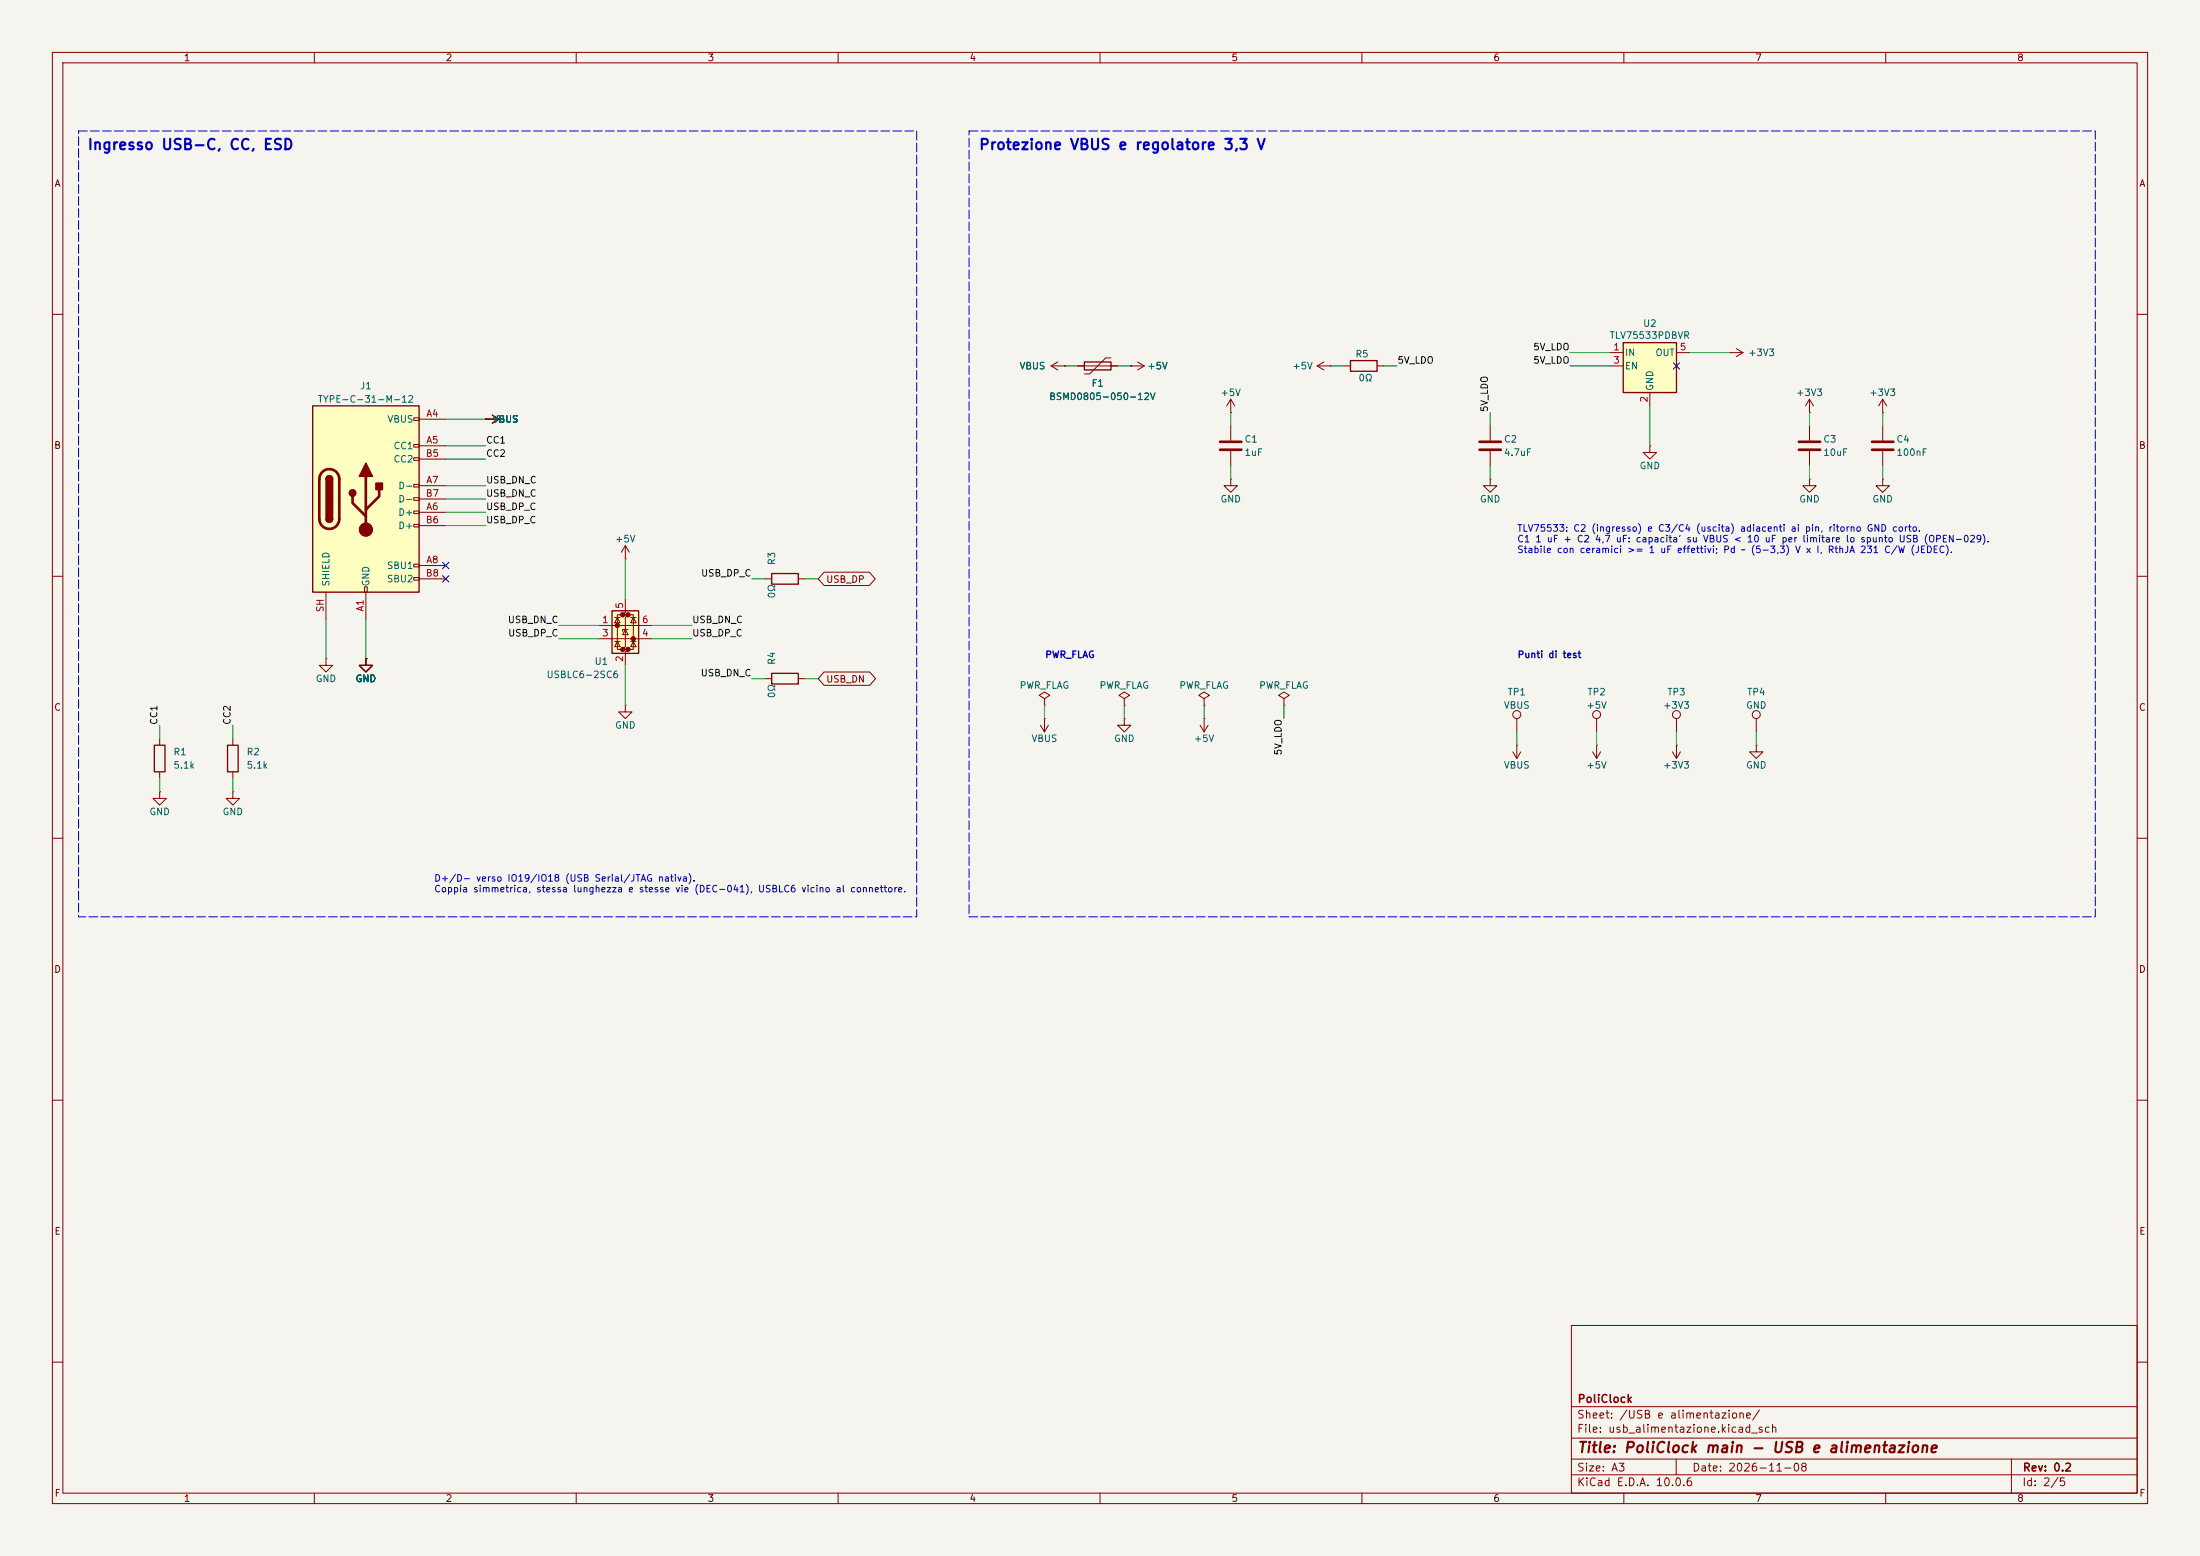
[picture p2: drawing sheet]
<svg xmlns="http://www.w3.org/2000/svg" width="420mm" height="297mm" viewBox="0 0 420 297" stroke-linecap="round" stroke-linejoin="round" font-family="sans-serif">
<path d="M0 0h420v297h-420z" fill="#f5f4ef" stroke="#f5f4ef" stroke-width=".19"/>
<g fill="none" stroke="#840000" stroke-width=".19">
<path d="M10 10h400v277h-400zM12 12h396v273h-396zM60 10v2M110 10v2M160 10v2M210 10v2M260 10v2M310 10v2M360 10v2M10 60h2M94 79.2l1.2 .8M200.7 69.9l1.2 .7"/>
<path d="M200.7 69.9h2.5M201.9 69.1l-1.2 .8M203.2 69.9h.1M408 60h2M92.7 80h.1M92.7 80h2.5M95.2 80l-1.2 .8M10 110h2M408 110h2M10 160h2M408 160h2M10 210h2"/>
<path d="M408 210h2M300 253h108v32h-108zM10 260h2M300 278.5h108M300 274.5h108M300 268.5h108M320 278.5v3M384 278.5v6.5M408 260h2M60 285v2M110 285v2M160 285v2"/>
<path d="M210 285v2M260 285v2M300 281.5h108M310 285v2M360 285v2"/>
</g>
<path d="M116.8 116.6h5.1v8.1h-5.1z" fill="#ffffc2"/>
<g fill="#840000" stroke="#840000" stroke-width=".51">
<circle cx="117.9" cy="119.4" r=".25"/>
<circle cx="118.9" cy="117.3" r=".25"/>
<circle cx="118.9" cy="124" r=".25"/>
<circle cx="119.9" cy="117.3" r=".25"/>
<circle cx="119.9" cy="124" r=".25"/>
<circle cx="120.9" cy="121.9" r=".25"/>
</g>
<g fill="none" stroke="#840000" stroke-width=".19">
<path d="M251.5 69.9l1.2 .7M251.5 69.9h2.5M252.7 69.1l-1.2 .8M254 69.9h.1M256.5 69.9h1.3M262.9 69.9h1.3M284.5 91.4v1.3h1.2l-1.2 1.3-1.3-1.3h1.3M284.5 91.4h.1M315 85.1v1.3h1.2l-1.2 1.2-1.3-1.2h1.3M315 85.1h.1M114.3 119.4h10.2M117.3 117.9h1.1"/>
<path d="M117.9 117.9l.5 1h-1.1zM118.9 117.3h-1v6.7h1M119.4 114.3v2.5l-.5 .5h1l-.5 .6v5.5l-.5 .6h1l-.5 .5v2.5M119.9 117.3h1v6.7h-1M120.4 117.9h1M120.9 117.9l.5 1h-1zM69.8 125.7v1.3h1.3l-1.3 1.3-1.2-1.3h1.2M69.8 125.7h.1M114.3 121.9h10.2M117.3 122.4h1.1M117.9 122.4l.5 1h-1.1zM119.4 120.1l.5 1.1h-1z"/>
<path d="M119.4 134.6v1.3h1.2l-1.2 1.3-1.3-1.3h1.3M119.4 134.6h.1M119.9 120.1h-1v.4M120.4 122.4h1M120.9 122.4l.5 1h-1zM146 129.5h1.3M152.4 129.5h1.3M214.6 137.2v1.2h1.3l-1.3 1.3-1.2-1.3h1.2M214.6 137.2h.1M245.1 133.4l1-.7-1-.6-1 .6 1 .7v1.2M245.1 134.6h.1M289.6 137.2v2.5"/>
<path d="M304.8 137.2v2.5M30.5 141v1.2M30.5 147.3v1.3"/>
<circle cx="289.6" cy="136.4" r=".76"/>
<circle cx="304.8" cy="136.4" r=".76"/>
</g>
<path d="M257.8 68.8h5.1v2.1h-5.1zM116.8 116.6h5.1v8.1h-5.1zM147.3 128.5h5.1v2.1h-5.1zM29.5 142.2h2v5.1h-2z" fill="none" stroke="#840000" stroke-width=".25"/>
<path d="M309.9 65.4h10.1v9.5h-10.1z" fill="#ffffc2"/>
<path d="M207 69.1h5.1v1.5h-5.1zM309.9 65.4h10.1v9.5h-10.1z" fill="none" stroke="#840000" stroke-width=".25"/>
<g fill="none" stroke="#840000" stroke-width=".19">
<path d="M205.7 69.9h7.7M212.1 68.3h-1l-3.1 3.1h-1M307.3 67.3h2.6M307.3 69.9h2.6M315 74.9v2.6M320 67.3h2.6M69.8 125.7v1.3h1.3l-1.3 1.3-1.2-1.3h1.2M69.8 125.7h.1M229.9 133.4l1-.7-1-.6-1 .6 1 .7v1.2M229.9 134.6h.1M320 137.2v2.5"/>
<circle cx="320" cy="136.4" r=".76"/>
</g>
<path d="M59.7 77.5h20.3v35.5h-20.3z" fill="#ffffc2"/>
<g fill="none" stroke="#840000" stroke-width=".19">
<path d="M79 79.8h1v.5h-1zM94 79.2l1.2 .8M203.2 69.9h.1M205.7 69.9h1.3M212.1 69.9h1.3M215.9 69.9h.1M215.9 69.9h2.5M217.2 69.1l1.2 .8M218.4 69.9l-1.2 .7M234.9 78.7h.1M234.9 76.2l-.7 1.3M234.9 76.2l.8 1.3"/>
<path d="M234.9 76.2v2.5M330.2 67.3h.1M330.2 67.3h2.5M331.5 66.5l1.2 .8M332.7 67.3l-1.2 .8M345.4 78.7h.1M345.4 76.2l-.7 1.3M345.4 76.2l.8 1.3M345.4 76.2v2.5M359.4 78.7h.1M359.4 76.2v2.5M359.4 76.2l-.8 1.3"/>
<path d="M359.4 76.2l.8 1.3M79 84.8h1v.5h-1zM79 87.4h1v.5h-1zM79 92.5h1v.5h-1zM79 95h1v.5h-1zM79 97.5h1v.5h-1zM80 80h5.1M80 85.1h5.1M80 97.8h5.1M80 92.7h5.1M80 87.6h5.1M80 95.3h5.1"/>
<path d="M92.7 80h.1M92.7 80h2.5M95.2 80l-1.2 .8M234.9 91.4v1.3h1.3l-1.3 1.3-1.2-1.3h1.2M234.9 91.4h.1M234.9 81.3v2.8M234.9 86.1v2.8M284.5 81.3v2.8M284.5 86.1v2.8M345.4 91.4v1.3h1.3l-1.3 1.3-1.2-1.3h1.2M345.4 91.4h.1M345.4 81.3v2.8"/>
<path d="M345.4 86.1v2.8M359.4 91.4v1.3h1.3l-1.3 1.3-1.3-1.3h1.3M359.4 91.4h.1M359.4 81.3v2.8M359.4 86.1v2.8M62.2 113v5.1M69.6 112h.5v1h-.5zM69.8 113v5.1M79 100.1h1v.5h-1zM79 107.7h1v.5h-1zM79 110.2h1v.5h-1zM80 108h5.1"/>
<path d="M80 100.3h5.1M80 110.5h5.1M119.4 106.7h.1M119.4 104.1l-.8 1.3M119.4 104.1l.7 1.3M119.4 104.1v2.6M146 110.5h1.3M152.4 110.5h1.3M157.3 109.2h8.7l1.1 1.3-1.1 1.3h-8.7l-1.1-1.3zM62.2 125.7v1.3h1.3l-1.3 1.3-1.2-1.3h1.2M62.2 125.7h.1M69.8 125.7v1.3h1.3l-1.3 1.3-1.2-1.3h1.2"/>
<path d="M69.8 125.7h.1M157.3 128.3h8.7l1.1 1.2-1.1 1.3h-8.7l-1.1-1.3zM198.6 138.4l.8 1.3M199.4 133.4l1-.7-1-.6-1 .6 1 .7v1.2M199.4 134.6h.1M199.4 137.2h.1M199.4 137.2v2.5M200.2 138.4l-.8 1.3M214.6 133.4l1-.7-1-.6-1 .6 1 .7v1.2M214.6 134.6h.1M229.1 138.4l.8 1.3M229.9 137.2h.1"/>
<path d="M229.9 137.2v2.5M230.6 138.4l-.7 1.3M335.3 137.2v2.5M30.5 151.1v1.3h1.2l-1.2 1.3-1.3-1.3h1.3M30.5 151.1h.1M44.4 151.1v1.3h1.3l-1.3 1.3-1.2-1.3h1.2M44.4 151.1h.1M44.4 141v1.2M44.4 147.3v1.3M288.8 143.5l.8 1.3M289.6 142.2h.1M289.6 142.2v2.6"/>
<path d="M290.3 143.5l-.7 1.3M304 143.5l.8 1.3M304.8 142.2h.1M304.8 142.2v2.6M305.6 143.5l-.8 1.3M319.3 143.5l.7 1.3M320 142.2h.1M320 142.2v2.6M320.8 143.5l-.8 1.3M335.3 142.2v1.3h1.2l-1.2 1.3-1.3-1.3h1.3M335.3 142.2h.1"/>
<circle cx="335.3" cy="136.4" r=".76"/>
</g>
<path d="M59.7 77.5h20.3v35.5h-20.3zM62.2 91.4a.64 .64 0 0 1 .7-.6 .64 .64 0 0 1 .6 .6M62.2 99.1a.64 .64 0 0 0 .7 .6 .64 .64 0 0 0 .6-.6M147.3 109.5h5.1v2h-5.1zM43.4 142.2h2.1v5.1h-2.1z" fill="none" stroke="#840000" stroke-width=".25"/>
<path d="M61.5 90.1a1.9 1.9 0 0 1 2.1-.4 1.9 1.9 0 0 1 1.2 1.7v7.7a1.91 1.91 0 0 1-1.9 1.9 1.91 1.91 0 0 1-1.9-1.9v-7.8l.1-.6zM67.3 94.7v1.3l2.5 2.6M69.8 90.9v10.2M72.4 93.5v1.2l-2.6 2.6M232.9 84.3h4.1M232.9 85.9h4.1M282.4 84.3h4.1M282.4 85.9h4.1M343.4 84.3h4.1M343.4 85.9h4.1M357.4 84.3h4M357.4 85.9h4" fill="none" stroke="#840000" stroke-width=".51"/>
<g fill="#840000" stroke="#840000" stroke-width=".25">
<path d="M62.2 91.4h1.3v7.7h-1.3z"/>
<path d="M62.4 91a.64 .64 0 0 1 .7-.1 .64 .64 0 0 1 .4 .5h-1.3z"/>
<path d="M62.2 99.1h1.3a.64 .64 0 0 1-.6 .6 .64 .64 0 0 1-.7-.6z"/>
<path d="M69.8 88.4l1.3 2.5h-2.5z"/>
<path d="M71.8 92.2h1.2v1.3h-1.2z"/>
<circle cx="67.3" cy="94.1" r=".63"/>
</g>
<circle cx="69.8" cy="101.1" r="1.27" fill="#840000" stroke="#840000" stroke-width=".19"/>
<g fill="none" stroke="#009600" stroke-width=".19">
<path d="M203.2 69.9h2.5M213.4 69.9h2.5M234.9 78.7v2.6M254 69.9h2.5M264.2 69.9h2.5M284.5 78.7v2.6M299.7 69.9h7.6M299.7 67.3h7.6M315 77.5v7.6M322.6 67.3h7.6M345.4 78.7v2.6M359.4 78.7v2.6"/>
<path d="M85.1 80h7.6M85.1 87.6h7.6M85.1 85.1h7.6M85.1 92.7h7.6M85.1 95.3h7.6M85.1 97.8h7.6M234.9 88.9v2.5M284.5 88.9v2.5M345.4 88.9v2.5M359.4 88.9v2.5M62.2 118.1v7.6M69.8 118.1v7.6"/>
<path d="M85.1 100.3h7.6M106.7 119.4h7.6M119.4 106.7v7.6M124.5 119.4h7.6M143.5 110.5h2.5M153.7 110.5h2.5M30.5 138.4v2.6M44.4 138.4v2.6M106.7 121.9h7.6M119.4 127v7.6M124.5 121.9h7.6M143.5 129.5h2.5"/>
<path d="M153.7 129.5h2.5M199.4 134.6v2.6M214.6 134.6v2.6M229.9 134.6v2.6M245.1 134.6v2.6M289.6 139.7v2.5M304.8 139.7v2.5M320 139.7v2.5M335.3 139.7v2.5M30.5 148.6v2.5M44.4 148.6v2.5"/>
</g>
<path d="M319.4 69.2l1.2 1.3M320.6 69.2l-1.2 1.3M84.5 109.9l1.2 1.2M84.5 107.3l1.2 1.3M85.7 109.9l-1.2 1.2M85.7 107.3l-1.2 1.3" fill="none" stroke="#000084" stroke-width=".19"/>
<path d="M15 25h160v150h-160zM185 25h215v150h-215z" fill="none" stroke="#0000c2" stroke-width=".19" stroke-dasharray="1.7 .6"/>
<g font-size="2" fill="#0000c2">
<text x="16.6" y="29.1">Ingresso USB-C, CC, ESD</text>
<text x="186.8" y="29.1">Protezione VBUS e regolatore 3,3 V</text>
</g>
<text font-size="2" fill="#840000" x="301" y="277.8">Title: PoliClock main - USB e alimentazione</text>
<g font-size="1.5" fill="#840000">
<text x="301" y="268.1">PoliClock</text>
<text x="300.9" y="273.8">File: usb_alimentazione.kicad_sch</text>
<text x="300.9" y="271.1">Sheet: /USB e alimentazione/</text>
<text x="300.9" y="281.2">Size: A3</text>
<text x="322.9" y="281.2">Date: 2026-11-08</text>
<text x="386" y="281.2">Rev: 0.2</text>
<text x="300.9" y="284">KiCad E.D.A. 10.0.6</text>
<text x="385.9" y="284">Id: 2/5</text>
</g>
<g font-size="1.3" fill="#840000">
<text x="35" y="12">1</text>
<text x="85" y="12">2</text>
<text x="135" y="12">3</text>
<text x="185" y="12">4</text>
<text x="235" y="12">5</text>
<text x="285" y="12">6</text>
<text x="335" y="12">7</text>
<text x="385" y="12">8</text>
<text x="10.3" y="36">A</text>
<text x="408.3" y="36">A</text>
<text x="10.2" y="86">B</text>
<text x="408.2" y="86">B</text>
<text x="157.6" y="111.5">USB_DP</text>
<text x="157.6" y="130.6">USB_DN</text>
<text x="10.2" y="136">C</text>
<text x="408.2" y="136">C</text>
<text x="10.2" y="186">D</text>
<text x="408.2" y="186">D</text>
<text x="10.3" y="236">E</text>
<text x="408.3" y="236">E</text>
<text x="10.3" y="286">F</text>
<text x="35" y="287">1</text>
<text x="85" y="287">2</text>
<text x="135" y="287">3</text>
<text x="185" y="287">4</text>
<text x="235" y="287">5</text>
<text x="285" y="287">6</text>
<text x="335" y="287">7</text>
<text x="385" y="287">8</text>
<text x="408.3" y="286">F</text>
</g>
<g font-size="1.3" fill="#006464">
<text x="307.2" y="65">TLV75533PDBVR</text>
<text x="313.6" y="62.7">U2</text>
<text x="194.5" y="70.8">VBUS</text>
<text x="218.9" y="70.8">+5V</text>
<text x="246.6" y="70.8">+5V</text>
<text x="258.6" y="68.5">R5</text>
<text x="310.1" y="68.3">IN</text>
<text x="310.1" y="70.8">EN</text>
<text x="315.9" y="68.3">OUT</text>
<text x="333.6" y="68.3">+3V3</text>
<text x="60.6" y="77.2">TYPE-C-31-M-12</text>
<text x="68.6" y="74.6">J1</text>
<text x="200.2" y="76.7">BSMD0805-050-12V</text>
<text x="208.3" y="74.1">F1</text>
<text x="232.9" y="75.9">+5V</text>
<text x="259.2" y="73.1">0Ω</text>
<text x="315.9" y="74.7" transform="rotate(-90 315.9 74.7)">GND</text>
<text x="342.8" y="75.9">+3V3</text>
<text x="356.7" y="75.9">+3V3</text>
<text x="73.9" y="81">VBUS</text>
<text x="93.9" y="81">VBUS</text>
<text x="75" y="86.1">CC1</text>
<text x="75" y="88.6">CC2</text>
<text x="237.5" y="84.8">C1</text>
<text x="237.5" y="87.3">1uF</text>
<text x="287" y="84.8">C2</text>
<text x="287" y="87.3">4.7uF</text>
<text x="312.9" y="89.9">GND</text>
<text x="348" y="84.8">C3</text>
<text x="348" y="87.3">10uF</text>
<text x="361.9" y="84.8">C4</text>
<text x="361.9" y="87.3">100nF</text>
<text x="75.9" y="93.7">D-</text>
<text x="75.9" y="98.8">D+</text>
<text x="75.9" y="101.3">D+</text>
<text x="75.9" y="96.2">D-</text>
<text x="232.9" y="96.2">GND</text>
<text x="282.4" y="96.2">GND</text>
<text x="343.4" y="96.2">GND</text>
<text x="357.3" y="96.2">GND</text>
<text x="117.3" y="103.8">+5V</text>
<text x="148.3" y="108" transform="rotate(-90 148.3 108)">R3</text>
<text x="63.2" y="112" transform="rotate(-90 63.2 112)">SHIELD</text>
<text x="70.8" y="112" transform="rotate(-90 70.8 112)">GND</text>
<text x="73.7" y="108.9">SBU1</text>
<text x="73.7" y="111.5">SBU2</text>
<text x="148.3" y="114.3" transform="rotate(-90 148.3 114.3)">0Ω</text>
<text x="60.2" y="130.5">GND</text>
<text x="67.8" y="130.5">GND</text>
<text x="104.2" y="129.7">USBLC6-2SC6</text>
<text x="113.4" y="127.2">U1</text>
<text x="148.3" y="127" transform="rotate(-90 148.3 127)">R4</text>
<text x="194.5" y="131.8">PWR_FLAG</text>
<text x="209.8" y="131.8">PWR_FLAG</text>
<text x="225" y="131.8">PWR_FLAG</text>
<text x="240.3" y="131.8">PWR_FLAG</text>
<text x="148.3" y="133.4" transform="rotate(-90 148.3 133.4)">0Ω</text>
<text x="287" y="135.6">VBUS</text>
<text x="287.7" y="133">TP1</text>
<text x="302.7" y="135.6">+5V</text>
<text x="302.9" y="133">TP2</text>
<text x="317.4" y="135.6">+3V3</text>
<text x="318.2" y="133">TP3</text>
<text x="333.2" y="135.6">GND</text>
<text x="333.4" y="133">TP4</text>
<text x="117.3" y="139.4">GND</text>
<text x="196.8" y="141.9">VBUS</text>
<text x="212.6" y="141.9">GND</text>
<text x="227.8" y="141.9">+5V</text>
<text x="33" y="144.5">R1</text>
<text x="33" y="147">5.1k</text>
<text x="47" y="144.5">R2</text>
<text x="47" y="147">5.1k</text>
<text x="287" y="147">VBUS</text>
<text x="302.7" y="147">+5V</text>
<text x="317.4" y="147">+3V3</text>
<text x="333.2" y="147">GND</text>
<text x="28.4" y="155.9">GND</text>
<text x="42.4" y="155.9">GND</text>
</g>
<g font-size="1.3" fill="#0f0f0f">
<text x="266.7" y="69.7">5V_LDO</text>
<text x="292.6" y="67.2">5V_LDO</text>
<text x="292.6" y="69.7">5V_LDO</text>
<text x="284.4" y="78.8" transform="rotate(-90 284.4 78.8)">5V_LDO</text>
<text x="92.7" y="87.5">CC2</text>
<text x="92.7" y="85">CC1</text>
<text x="92.7" y="92.6">USB_DN_C</text>
<text x="92.7" y="95.1">USB_DN_C</text>
<text x="92.7" y="100.2">USB_DP_C</text>
<text x="92.7" y="97.7">USB_DP_C</text>
<text x="133.7" y="110.4">USB_DP_C</text>
<text x="96.8" y="119.3">USB_DN_C</text>
<text x="132.1" y="119.3">USB_DN_C</text>
<text x="96.9" y="121.8">USB_DP_C</text>
<text x="132.1" y="121.8">USB_DP_C</text>
<text x="133.7" y="129.4">USB_DN_C</text>
<text x="30.4" y="138.5" transform="rotate(-90 30.4 138.5)">CC1</text>
<text x="44.3" y="138.5" transform="rotate(-90 44.3 138.5)">CC2</text>
<text x="245" y="144.3" transform="rotate(-90 245 144.3)">5V_LDO</text>
</g>
<g font-size="1.3" fill="#a90000">
<text x="307.9" y="67.2">1</text>
<text x="307.9" y="69.7">3</text>
<text x="320.6" y="67.2">5</text>
<text x="314.8" y="76.9" transform="rotate(-90 314.8 76.9)">2</text>
<text x="81.3" y="79.9">A4</text>
<text x="81.2" y="87.5">B5</text>
<text x="81.3" y="85">A5</text>
<text x="81.2" y="95.1">B7</text>
<text x="81.3" y="92.6">A7</text>
<text x="81.2" y="100.2">B6</text>
<text x="81.3" y="97.7">A6</text>
<text x="81.3" y="107.8">A8</text>
<text x="81.2" y="110.4">B8</text>
<text x="62.1" y="117" transform="rotate(-90 62.1 117)">SH</text>
<text x="69.7" y="116.8" transform="rotate(-90 69.7 116.8)">A1</text>
<text x="114.8" y="119.2">1</text>
<text x="119.2" y="116.3" transform="rotate(-90 119.2 116.3)">5</text>
<text x="122.5" y="119.2">6</text>
<text x="114.8" y="121.8">3</text>
<text x="122.5" y="121.8">4</text>
<text x="119.2" y="126.5" transform="rotate(-90 119.2 126.5)">2</text>
</g>
<g font-size="1.3" fill="#0000c2">
<text x="289.5" y="101.8">TLV75533: C2 (ingresso) e C3/C4 (uscita) adiacenti ai pin, ritorno GND corto.</text>
<text x="289.5" y="103.8">C1 1 uF + C2 4,7 uF: capacita' su VBUS &lt; 10 uF per limitare lo spunto USB (OPEN-029).</text>
<text x="289.5" y="105.9">Stabile con ceramici &gt;= 1 uF effettivi; Pd ~ (5-3,3) V x I, RthJA 231 C/W (JEDEC).</text>
<text x="199.4" y="125.9">PWR_FLAG</text>
<text x="289.6" y="125.9">Punti di test</text>
<text x="82.8" y="168.6">D+/D- verso IO19/IO18 (USB Serial/JTAG nativa).</text>
<text x="82.8" y="170.6">Coppia simmetrica, stessa lunghezza e stesse vie (DEC-041), USBLC6 vicino al connettore.</text>
</g>
</svg>
